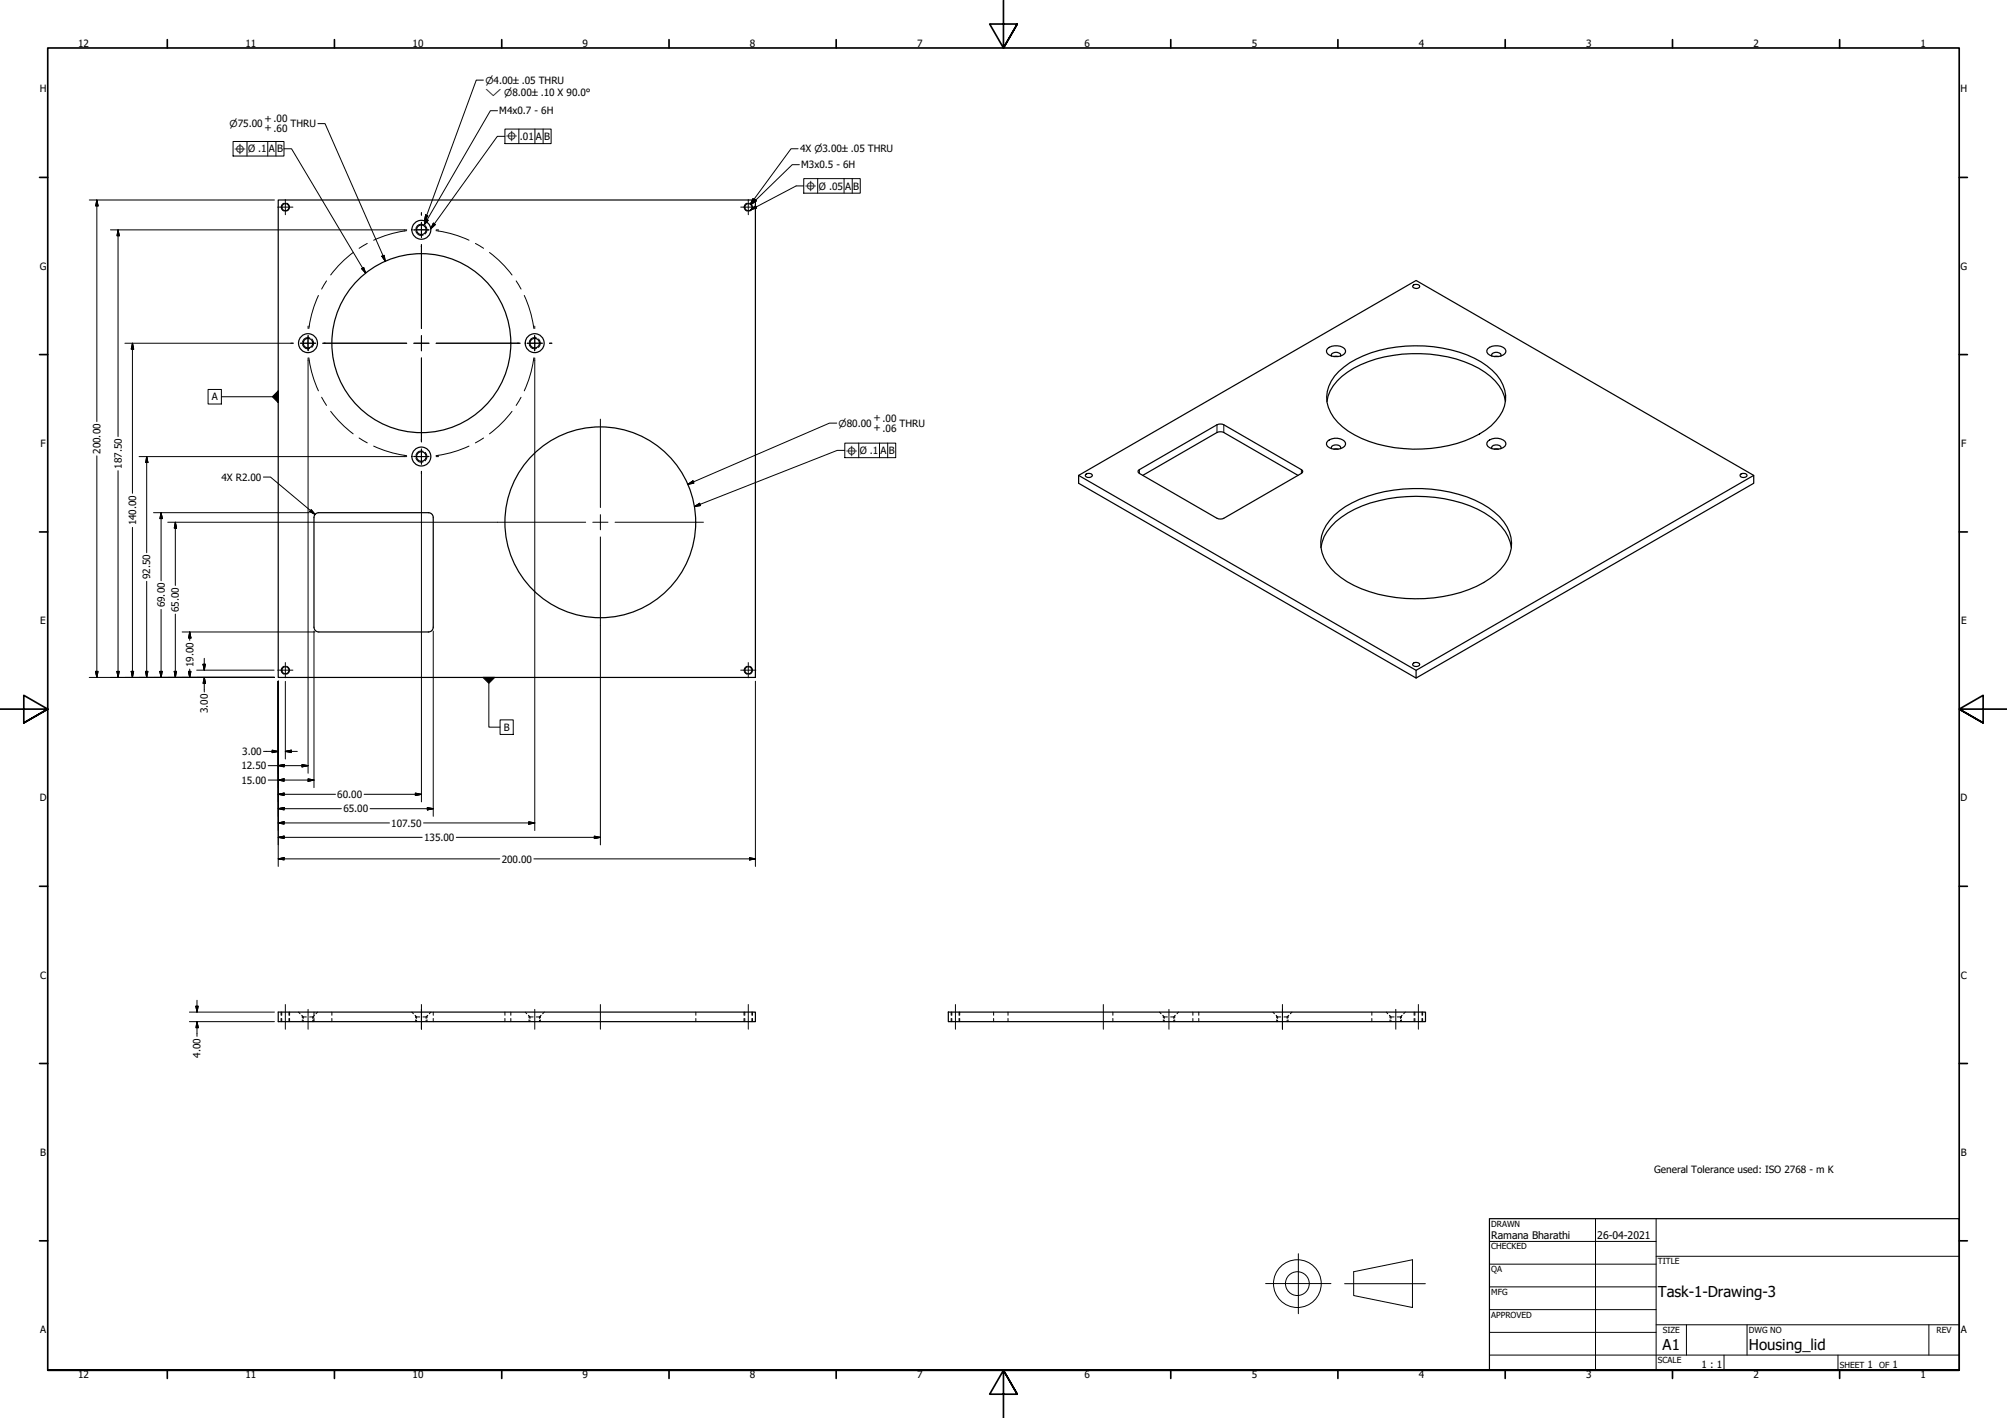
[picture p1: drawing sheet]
<svg xmlns="http://www.w3.org/2000/svg" width="841mm" height="594mm" viewBox="0 0 841 594" stroke-linecap="round" stroke-linejoin="round" font-family="sans-serif">
<!-- layer: Hidden (ANSI) -->
<g fill="none" stroke="#000" stroke-width=".42">
<path d="M118 424v1.4M118 426.7v1.3M121.1 424v1.4M121.1 426.7v1.3M125.1 424l.6 .7M126.4 425.4l.7 .7M127.1 426.1h1.3M127.1 426.1v.6M127.1 427.4v.6M129.7 426.1h1.4M131.1 426.1v.6M131.1 427.4v.6"/>
<path d="M131.6 424v1.4M131.6 426.7v1.3M131.8 425.4l-.7 .7M133.1 424l-.7 .7M139.1 424v1.4M139.1 426.7v1.3M172.6 424l.6 .7M173.9 425.4l.7 .7M174.6 426.1h1.3M174.6 426.1v.6M174.6 427.4v.6M177.2 426.1h1.4"/>
<path d="M178.6 426.1v.6M178.6 427.4v.6M179.3 425.4l-.7 .7M180.6 424l-.7 .7M181.5 424v1.4M181.5 426.7v1.3M211.6 424v1.4M211.6 426.7v1.3M214.1 424v1.4M214.1 426.7v1.3M220.1 424l.6 .7M221.4 425.4l.7 .7"/>
<path d="M222.1 426.1h1.3M222.1 426.1v.6M222.1 427.4v.6M224.7 426.1h1.4M226.1 426.1v.6M226.1 427.4v.6M226.8 425.4l-.7 .7M228.1 424l-.7 .7M291.6 424v1.4M291.6 426.7v1.3M312.1 424v1.4M312.1 426.7v1.3"/>
<path d="M315.1 424v1.4M315.1 426.7v1.3M398.8 424v1.4M398.8 426.7v1.3M401.9 424v1.4M401.9 426.7v1.3M416.4 424v1.4M416.4 426.7v1.3M422.4 424v1.4M422.4 426.7v1.3M466.3 424v1.4M466.3 426.7v1.3"/>
<path d="M485.9 424l.6 .7M487.2 425.4l.7 .7M487.9 426.1h1.3M487.9 426.1v.6M487.9 427.4v.6M490.5 426.1h1.4M491.9 426.1v.6M491.9 427.4v.6M492.5 425.4l-.6 .7M493.8 424l-.6 .7M499.9 424v1.4M499.9 426.7v1.3"/>
<path d="M502.3 424v1.4M502.3 426.7v1.3M533.4 424l.6 .7M534.7 425.4l.7 .7M535.4 426.1h1.3M535.4 426.1v.6M535.4 427.4v.6M538 426.1h1.4M539.4 426.1v.6M539.4 427.4v.6M540.1 425.4l-.7 .7M541.4 424l-.7 .7"/>
<path d="M574.9 424v1.4M574.9 426.7v1.3M580.9 424l.6 .7M582.2 425.4l.7 .7M582.9 426.1h1.3M582.9 426.1v.6M582.9 427.4v.6M585.5 426.1h1.4M586.9 426.1v.6M586.9 427.4v.6M587.6 425.4l-.7 .7M588.9 424l-.7 .7"/>
<path d="M592.9 424v1.4M592.9 426.7v1.3M595.9 424v1.4M595.9 426.7v1.3"/>
</g>
<!-- layer: Visible (ANSI) -->
<g fill="none" stroke="#000" stroke-width=".51">
<path d="M116.6 83.8h199.9v200h-199.9zM592.4 119.4a1.88 1.88 0 0 1 2.5 .7 1.59 1.59 0 0 1-1.5 .8 1.59 1.59 0 0 1-1.4-1.2zM556.3 146.1a5.3 5.3 0 0 1 7.5 .7 3.5 3.5 0 0 1-4.6 2.6 3.1 3.1 0 0 1-3.3-2.6zM558 149.2l-.2-.5a2.35 2.35 0 0 1 4 0l-.1 .5M558.9 149.4h1.9M561 155.6a44.8 44.8 0 0 1 28.1-10.6 56.8 56.8 0 0 1 31.5 6.6 19.4 19.4 0 0 1 10.3 14.1 15.7 15.7 0 0 1-6.1 12.7 50.1 50.1 0 0 1-32.8 9.8 49.6 49.6 0 0 1-29.4-9.3 14.7 14.7 0 0 1-4.8-19.2zM623.4 146.1a5.3 5.3 0 0 1 7.6 .7 3.5 3.5 0 0 1-4.6 2.6 3.1 3.1 0 0 1-3.3-2.6zM625.2 149.2l-.2-.5a2.35 2.35 0 0 1 4 0l-.1 .5M626.1 149.4h1.9M556.1 168.2a18 18 0 0 1 8.5-12.3 54.9 54.9 0 0 1 38.4-7 40.6 40.6 0 0 1 23.6 10.7 15 15 0 0 1 4.2 8.6M452 199.2l141.4 81.6M455.2 198.6a1.87 1.87 0 0 1 2.6 .6 1.84 1.84 0 0 1-3 .2z"/>
<path d="M477 197.1l33-19.1a3.4 3.4 0 0 1 2.8 0l32.5 18.8 .6 .7-.6 .8-32.5 18.8a3.4 3.4 0 0 1-2.8 0l-32.5-18.8-.5-.3zM478.9 199.2l31.1-18a3.4 3.4 0 0 1 2.8 0l31.1 18M556.3 184.9a5.2 5.2 0 0 1 7.5 .7 3.5 3.5 0 0 1-4.6 2.6 3.1 3.1 0 0 1-3.3-2.6zM558 187.9l-.2-.4a2.35 2.35 0 0 1 4 0l-.1 .4M558.9 188.2h1.9M623.4 184.9a5.2 5.2 0 0 1 7.6 .7 3.5 3.5 0 0 1-4.6 2.6 3.1 3.1 0 0 1-3.3-2.6zM625.2 187.9l-.2-.4a2.35 2.35 0 0 1 4 0l-.1 .4M626.1 188.2h1.9M729.2 198.9a1.8 1.8 0 0 1 2.9 .3 1.59 1.59 0 0 1-1.6 .9 1.59 1.59 0 0 1-1.3-1.2zM734.9 199.2l-141.5 81.6v3.3l-141.4-81.6v-3.3l141.4-81.7 141.5 81.7v3.3l-141.5 81.6M131.6 216.8v46M131.6 216.8l.6-1.4 1.4-.6h45.9l1.5 .6 .5 1.4"/>
<path d="M181.5 216.8v46M559.1 215.9a47.2 47.2 0 0 1 28.8-11 58.4 58.4 0 0 1 35.9 7.8 19.4 19.4 0 0 1 9.6 14.8 16.6 16.6 0 0 1-6.7 13 52.1 52.1 0 0 1-33.7 10.4 54.5 54.5 0 0 1-31.2-9 16.9 16.9 0 0 1-8-17.3 18.9 18.9 0 0 1 5.3-8.7zM553.5 229.4a18.9 18.9 0 0 1 8.6-12.7 52.8 52.8 0 0 1 31.3-8.8 51.8 51.8 0 0 1 33.7 10.6 18.2 18.2 0 0 1 6.2 10.9M131.6 262.8l.6 1.4 1.4 .6h45.9l1.5-.6 .5-1.4M592 278.1a1.8 1.8 0 0 1 2.9 .3 1.84 1.84 0 0 1-3 .1zM116.6 424h199.9v4h-199.9zM397.4 424h199.9v4h-199.9z"/>
<circle cx="119.6" cy="86.8" r="1.49"/>
<circle cx="176.6" cy="96.3" r="2"/>
<circle cx="176.6" cy="96.3" r="4"/>
<circle cx="313.6" cy="86.8" r="1.49"/>
<circle cx="129.1" cy="143.8" r="2"/>
<circle cx="129.1" cy="143.8" r="4"/>
<circle cx="176.6" cy="143.8" r="37.5"/>
<circle cx="224.1" cy="143.8" r="2"/>
<circle cx="224.1" cy="143.8" r="4"/>
<circle cx="176.6" cy="191.3" r="2"/>
<circle cx="176.6" cy="191.3" r="4"/>
<circle cx="251.6" cy="218.8" r="40"/>
<circle cx="119.6" cy="280.8" r="1.49"/>
<circle cx="313.6" cy="280.8" r="1.49"/>
</g>
<!-- layer: Hidden Narrow (ANSI) -->
<g fill="none" stroke="#000" stroke-width=".42">
<path d="M119.1 85.1a1.71 1.71 0 0 0-1.3 1.7 1.71 1.71 0 0 0 1.3 1.6M120.1 85.1a1.73 1.73 0 0 1 1.2 1.7 1.73 1.73 0 0 1-1.2 1.6M174.3 96.8a2.24 2.24 0 0 0 3 1.7M177.3 94.1a2.18 2.18 0 0 0-3 1.7M178.2 94.5a2.38 2.38 0 0 1 0 3.5M313.1 85.1a1.71 1.71 0 0 0-1.3 1.7 1.71 1.71 0 0 0 1.3 1.6M314.1 85.1a1.73 1.73 0 0 1 1.2 1.7 1.73 1.73 0 0 1-1.2 1.6M126.8 144.3a2.24 2.24 0 0 0 3 1.7M129.8 141.6a2.18 2.18 0 0 0-3 1.7M130.7 142a2.46 2.46 0 0 1 0 3.6M221.8 144.3a2.24 2.24 0 0 0 3 1.7M224.8 141.6a2.18 2.18 0 0 0-3 1.7"/>
<path d="M225.7 142a2.46 2.46 0 0 1 0 3.6M174.3 191.8a2.24 2.24 0 0 0 3 1.7M177.3 189.1a2.18 2.18 0 0 0-3 1.7M178.2 189.5a2.46 2.46 0 0 1 0 3.6M119.1 279.1a1.75 1.75 0 0 0-1.3 1.7 1.75 1.75 0 0 0 1.3 1.7M120.1 279.1a1.78 1.78 0 0 1 1.2 1.7 1.78 1.78 0 0 1-1.2 1.7M313.1 279.1a1.75 1.75 0 0 0-1.3 1.7 1.75 1.75 0 0 0 1.3 1.7M314.1 279.1a1.78 1.78 0 0 1 1.2 1.7 1.78 1.78 0 0 1-1.2 1.7M117.8 424v1.4M117.8 426.7v1.3M121.3 424v1.4M121.3 426.7v1.3"/>
<path d="M126.7 425.7v.7M126.7 427.3v.7M131.4 425.7v.7M131.4 427.3v.7M174.2 425.7v.7M174.2 427.3v.7M178.9 425.7v.7M178.9 427.3v.7M221.7 425.7v.7M221.7 427.3v.7M226.4 425.7v.7M226.4 427.3v.7"/>
<path d="M311.8 424v1.4M311.8 426.7v1.3M315.3 424v1.4M315.3 426.7v1.3M398.6 424v1.4M398.6 426.7v1.3M402.1 424v1.4M402.1 426.7v1.3M487.5 425.7v.7M487.5 427.3v.7M492.3 425.7v.7M492.3 427.3v.7"/>
<path d="M535 425.7v.7M535 427.3v.7M539.8 425.7v.7M539.8 427.3v.7M582.5 425.7v.7M582.5 427.3v.7M587.2 425.7v.7M587.2 427.3v.7M592.6 424v1.4M592.6 426.7v1.3M596.1 424v1.4M596.1 426.7v1.3"/>
</g>
<!-- layer: Visible Narrow (ANSI) -->
<path d="M510 178v3.2M512.8 178v3.2M477.5 196.8v1.5M545.3 196.8v1.5" fill="none" stroke="#000" stroke-width=".42"/>
<!-- layer: Border (ANSI) -->
<g fill="none" stroke="#000" stroke-width=".7">
<path d="M70.1 16.6v3.5M140.1 16.6v3.5M210.2 16.6v3.5M280.4 16.6v3.5M350.4 16.6v3.5M420.5 .1v20l-5.8-10h11.6l-5.8 10 5.8-10M490.6 16.6v3.5M560.6 16.6v3.5M630.7 16.6v3.5M700.8 16.6v3.5M770.9 16.6v3.5M16.6 74.3h3.4"/>
<path d="M821 74.3h3.4M16.6 148.6h3.4M821 148.6h3.4M16.6 222.9h3.4M821 222.9h3.4M0 297.1h20l-10-5.8v11.6l10-5.8-10 5.8M841 297.1h-20l10-5.8v11.6l-10-5.8 10 5.8M16.6 371.3h3.4M821 371.3h3.4M16.6 445.6h3.4M821 445.6h3.4M16.6 519.8h3.4"/>
<path d="M821 519.8h3.4M20 574.1v-554h801v554h-801h801M70.1 574.1v3.4M140.1 574.1v3.4M210.2 574.1v3.4M280.4 574.1v3.4M350.4 574.1v3.4M490.6 574.1v3.4M560.6 574.1v3.4M630.7 574.1v3.4M700.8 574.1v3.4M770.9 574.1v3.4"/>
<path d="M426.3 584.1l-5.8-10 5.8 10h-11.6l5.8-10v20"/>
</g>
<!-- layer: Title (ANSI) -->
<g fill="none" stroke="#000" stroke-width=".42">
<path d="M668.6 510.6v63.5M694 510.6v63.5M624.1 520.1h69.9M624.1 529.6h69.9M624.1 539.2h69.9M694 526.3h127M624.1 548.7h69.9M624.1 558.2h69.9M694 555h127M706.7 555v12.7M732.1 555v12.7M808.3 555v12.7"/>
<path d="M624.1 567.7h196.9M722.4 567.7v6.4M770.2 567.7v6.4"/>
</g>
<path d="M624.1 510.6h196.9v63.5h-196.9z" fill="none" stroke="#000" stroke-width=".51"/>
<!-- layer: Dimension (ANSI) -->
<g fill="none" stroke="#000" stroke-width=".42">
<path d="M37.4 83.8h77.6M40.6 83.8l.5 2.5h-1zM40.6 83.8v92.8M46.3 96.3h123.1M49.5 96.3l.5 2.5h-1zM49.5 96.3v86.6M52.3 143.8h69.6M55.5 143.8l.5 2.5h-1zM55.5 143.8v62.9M129.1 151v172.9M224.1 151v67.7M40.6 191v92.8"/>
<path d="M49.5 197.2v86.6M58.3 191.3h111.1M61.5 191.3l.5 2.5h-1zM61.5 191.3v40.3M110.4 199.9h2.9l18.7 15.6M176.6 198.5v137.5M64.3 214.8h65.3M67.5 214.8l.5 2.5h-1zM67.5 214.8v28.5M70.3 218.8h138.1M73.5 218.8l.5 2.5h-1zM73.5 218.8v26.5"/>
<path d="M130.4 213.5l1.6 2-2.2-1.2zM224.1 218.9v129.1M55.5 221v62.8M61.5 243.6v40.2M67.5 255.3v28.5M73.5 257.3v26.5M76.3 264.8h55.7M79.5 264.8l.5 2.5h-1zM79.5 264.8v3.5M85.1 278.3h1l-.5 2.5zM85.6 275.8v5M131.6 264.4v65.6"/>
<path d="M181.5 264.4v77.6M251.6 262v92M37.4 283.8h77.6M40.1 281.3h1l-.5 2.5zM49 281.3h1l-.5 2.5zM55 281.3h1l-.5 2.5zM61 281.3h1l-.5 2.5zM67 281.3h1l-.5 2.5zM73 281.3h1l-.5 2.5zM79 281.3h1l-.5 2.5zM79.5 280.3v3.5M82.4 280.8h32.5"/>
<path d="M85.6 283.8l.5 2.5h-1zM85.6 283.8v6.1M116.6 285.4v77.6M119.6 285.5v32.5M316.5 285.4v77.6M110.4 314.8h6.2M114 314.3l2.6 .5-2.6 .5zM119.6 314.8l2.4-.5v1zM119.6 314.8h5M112.4 320.8h16.7M112.4 326.8h19.2M116.6 320.8l2.5-.5v1z"/>
<path d="M116.6 326.8l2.5-.5v1zM116.6 332.8l2.5-.5v1zM116.6 338.8l2.5-.5v1zM116.6 332.8h24M116.6 338.8h26.5M126.6 320.3l2.5 .5-2.5 .5zM129.1 326.3l2.5 .5-2.5 .5zM152.6 332.8h24M155.1 338.8h26.4M174.1 332.3l2.5 .5-2.5 .5zM179.1 338.3l2.4 .5-2.4 .5zM116.6 344.8l2.5-.5v1z"/>
<path d="M116.6 350.8l2.5-.5v1zM116.6 359.8l2.5-.5v1zM116.6 344.8h46.6M116.6 350.8h60.3M116.6 359.8h92.8M177.5 344.8h46.6M191.2 350.8h60.4M221.6 344.3l2.5 .5-2.5 .5zM223.7 359.8h92.8M249 350.3l2.6 .5-2.6 .5zM314.1 359.3l2.4 .5-2.4 .5zM82.5 419.1v4.9"/>
<path d="M79.4 428h35.6M79.4 424h35.6M82.1 421.5h1l-.6 2.5zM82.5 428l.6 2.6h-1zM82.5 428v6.2"/>
</g>
<g fill="#000" stroke="#000" stroke-width=".42">
<path d="M40.6 83.8l.5 2.5zM40.6 83.8l.5 2.5h-1zM49.5 96.3l.5 2.5zM49.5 96.3l.5 2.5h-1zM55.5 143.8l.5 2.5zM55.5 143.8l.5 2.5h-1zM61.5 191.3l.5 2.5zM61.5 191.3l.5 2.5h-1zM67.5 214.8l.5 2.5zM67.5 214.8l.5 2.5h-1zM129.8 214.3l2.2 1.2zM130.4 213.5l1.6 2-2.2-1.2z"/>
<path d="M73.5 218.8l.5 2.5zM73.5 218.8l.5 2.5h-1zM79.5 264.8l.5 2.5zM79.5 264.8l.5 2.5h-1zM85.1 278.3l.5 2.5zM85.1 278.3h1l-.5 2.5zM40.1 281.3l.5 2.5zM40.1 281.3h1l-.5 2.5zM49 281.3l.5 2.5zM49 281.3h1l-.5 2.5zM55 281.3l.5 2.5zM55 281.3h1l-.5 2.5z"/>
<path d="M61 281.3l.5 2.5zM61 281.3h1l-.5 2.5zM67 281.3l.5 2.5zM67 281.3h1l-.5 2.5zM73 281.3l.5 2.5zM73 281.3h1l-.5 2.5zM79 281.3l.5 2.5zM79 281.3h1l-.5 2.5zM85.6 283.8l.5 2.5zM85.6 283.8l.5 2.5h-1zM114 315.3l2.6-.5zM114 314.3l2.6 .5-2.6 .5z"/>
<path d="M119.6 314.8l2.4-.5zM119.6 314.8l2.4-.5v1zM116.6 320.8l2.5-.5zM116.6 320.8l2.5-.5v1zM116.6 326.8l2.5-.5zM116.6 326.8l2.5-.5v1zM116.6 332.8l2.5-.5zM116.6 332.8l2.5-.5v1zM116.6 338.8l2.5-.5zM116.6 338.8l2.5-.5v1zM126.6 321.3l2.5-.5zM126.6 320.3l2.5 .5-2.5 .5z"/>
<path d="M129.1 327.3l2.5-.5zM129.1 326.3l2.5 .5-2.5 .5zM174.1 333.3l2.5-.5zM174.1 332.3l2.5 .5-2.5 .5zM179.1 339.3l2.4-.5zM179.1 338.3l2.4 .5-2.4 .5zM116.6 344.8l2.5-.5zM116.6 344.8l2.5-.5v1zM116.6 350.8l2.5-.5zM116.6 350.8l2.5-.5v1zM116.6 359.8l2.5-.5zM116.6 359.8l2.5-.5v1z"/>
<path d="M221.6 345.3l2.5-.5zM221.6 344.3l2.5 .5-2.5 .5zM249 351.3l2.6-.5zM249 350.3l2.6 .5-2.6 .5zM314.1 360.3l2.4-.5zM314.1 359.3l2.4 .5-2.4 .5zM82.1 421.5l.4 2.5zM82.1 421.5h1l-.6 2.5zM82.5 428l.6 2.6zM82.5 428l.6 2.6h-1z"/>
</g>
<!-- layer: Center Mark (ANSI) -->
<g fill="none" stroke="#000" stroke-width=".42">
<path d="M116.4 86.8h6.3M119.6 83.6v6.4M169.4 96.3h1M173.4 96.3h6.4M176.6 89.1v1M176.6 93.1v6.4M182.8 96.3h1M310.4 86.8h6.3M313.6 83.6v6.4M176.6 102.5v35.1M129.1 136.6v1M224.1 136.6v1"/>
<path d="M121.9 143.8h1M125.9 143.8h6.4M129.1 140.6v6.4M129.1 150v1M135.3 143.8h35.1M173.4 143.8h6.4M176.6 140.6v6.4M176.6 150v35.1M182.8 143.8h35.1M220.9 143.8h6.4M224.1 140.6v6.4M224.1 150v1"/>
<path d="M230.3 143.8h1M251.6 175.6v37M169.4 191.3h1M173.4 191.3h6.4M176.6 188.1v6.4M176.6 197.5v1M182.8 191.3h1M208.4 218.8h37M248.4 218.8h6.4M251.6 215.6v6.4M257.7 218.8h37.1M251.6 225v37"/>
<path d="M119.6 277.6v6.3M313.6 277.6v6.3M116.4 280.8h6.3M310.4 280.8h6.3"/>
</g>
<!-- layer: Centerline (ANSI) -->
<g fill="none" stroke="#000" stroke-width=".42">
<path d="M170.4 96.6a47.5 47.5 0 0 0-13.8 4M173.4 96.3h6.3M182.7 96.6a47.5 47.5 0 0 1 13.8 4M136.8 117.7l-2 3.4M148 105.8l-5 4.4-4.4 5M153.9 102l-3.4 2M199.2 102l3.4 2M205.1 105.8l5.1 4.4 4.4 5M216.3 117.7l2 3.4M133.4 123.8a47.5 47.5 0 0 0-4 13.8M219.7 123.8a47.5 47.5 0 0 1 4 13.8M129.1 140.6v6.3"/>
<path d="M129.4 149.9a47.5 47.5 0 0 0 4 13.8M223.7 149.9a47.5 47.5 0 0 1-4 13.9M224 140.6v6.4M134.8 166.4l2 3.4M138.5 172.3l4.4 5.1 5.1 4.4M214.6 172.3l-4.4 5.1-5.1 4.4M218.3 166.4l-2 3.5M150.5 183.5l3.4 2M156.6 186.9a47.5 47.5 0 0 0 13.8 4M173.4 191.2h6.3M196.5 186.9a47.5 47.5 0 0 1-13.8 4M202.6 183.5l-3.4 2.1"/>
<path d="M119.6 420.8v10.4M129.1 422.9v8.3M176.6 420.8v10.4v-8.3M224.1 422.9v8.3M251.6 420.8v10.4M313.6 420.8v10.4M400.4 420.8v10.4M462.3 420.8v10.4M489.8 422.9v8.3M537.4 420.8v10.4v-8.3M584.9 422.9v8.3M594.4 420.8v10.4"/>
</g>
<!-- layer: Symbol (ANSI) -->
<g fill="none" stroke="#000" stroke-width=".42">
<path d="M202.6 33.6h-3l-21.7 59M97.7 59.3h21.3v6.1h-21.3zM103.5 59.3v6.1M112.2 59.3v6.1M115.6 59.3v6.1M133.2 51.8h3l25.3 57.6M208.5 46.4h-3l-27.8 47.8M211.6 57.1h-3.2l-27.9 38.8M211.6 54.1h19.3v6.1h-19.3zM217.4 54.1v6.1M224.2 54.1v6.1M227.6 54.1v6.1"/>
<path d="M119 62.3h3.2l31 52.1M334.5 62.3h-3l-17 23.3M335 69h-3l-17.2 16.6M336.8 77.9h-3.2l-16.7 8.8-.3-.4-.6 .4M336.8 74.8h23.7v6.1h-23.7zM342.6 74.8v6.1M353.7 74.8v6.1M357.1 74.8v6.1M178.4 90l.9 .4-1.4 2.2zM178.6 91.8l.9 .5-1.8 1.9zM181.6 93.5l.8 .6-1.9 1.8zM315.5 83.3l.9 .6-1.9 1.7z"/>
<path d="M315.8 86.9l-1.2 1M316.3 83.5l.7 .7-2.2 1.4zM316.5 86.9l-1.9 1M316.9 86.9l.2 .3-2.5 .7M151.6 112.6l.8-.6 .8 2.4zM160 107.4l1-.4 .5 2.4zM87.2 163.2h5.6v6.1h-5.6zM92.8 166.2h21.3M350.6 177.3h-3l-59.3 25.6M354 188.7h-3.2l-59.8 23.6M354 185.6h21.3v6.1h-21.3zM359.9 185.6v6.1"/>
<path d="M368.6 185.6v6.1M372 185.6v6.1M288.3 202.9l2.1-1.4 .4 .9zM291 212.3l2.2-1.4 .4 .9zM204.9 286.3v18.3h4.6M209.5 301.6h5.6v6.1h-5.6z"/>
</g>
<g fill="#000" stroke="#000" stroke-width=".42">
<path d="M178.4 90l-.5 2.6zM178.4 90l.9 .4-1.4 2.2zM178.6 91.8l-.9 2.4zM178.6 91.8l.9 .5-1.8 1.9zM181.6 93.5l-1.1 2.4zM181.6 93.5l.8 .6-1.9 1.8zM315.5 83.3l-1 2.3zM315.5 83.3l.9 .6-1.9 1.7zM316.3 83.5l-1.5 2.1zM316.3 83.5l.7 .7-2.2 1.4zM314.6 87.9l2-1.6zM314.6 87.9l2-1.6 .5 .9z"/>
<path d="M151.6 112.6l1.6 1.8zM151.6 112.6l.8-.6 .8 2.4zM160 107.4l1.5 2zM160 107.4l1-.4 .5 2.4zM116.6 163.7v5zM116.6 163.7v5l-2.5-2.5zM288.3 202.9l2.1-1.4zM288.3 202.9l2.1-1.4 .4 .9zM291 212.3l2.2-1.4zM291 212.3l2.2-1.4 .4 .9zM202.4 283.8h4.9zM202.4 283.8h4.9l-2.4 2.5z"/>
</g>
<!-- layer: Sketch Geometry (ANSI) -->
<g fill="none" stroke="#000" stroke-width=".42">
<path d="M530.4 537.8h27.3M544.1 525.2v25.2M563.4 537.8h33.9M567.2 532.8l24.7-5v20l-24.7-5z"/>
<circle cx="543.7" cy="537.8" r="10"/>
<circle cx="543.7" cy="537.8" r="5"/>
</g>
<g font-size="6.3">
<text x="694.8" y="543.5">Task-1-Drawing-3</text>
<text x="696.7" y="565.6">A1</text>
<text x="732.9" y="565.7">Housing_lid</text>
</g>
<g font-size="4.4">
<text x="624.9" y="519.3">Ramana Bharathi</text>
<text x="669.4" y="519.3">26-04-2021</text>
</g>
<g font-size="4.2">
<text x="32.8" y="19.7">12</text>
<text x="102.8" y="19.7">11</text>
<text x="172.9" y="19.7">10</text>
<text x="244.2" y="19.7">9</text>
<text x="314.3" y="19.7">8</text>
<text x="384.3" y="19.7">7</text>
<text x="454.4" y="19.7">6</text>
<text x="524.5" y="19.7">5</text>
<text x="594.6" y="19.7">4</text>
<text x="664.7" y="19.7">3</text>
<text x="734.8" y="19.7">2</text>
<text x="804.8" y="19.7">1</text>
<text x="16.6" y="38.7">H</text>
<text x="821.5" y="38.7">H</text>
<text x="209.2" y="47.9">M4x0.7 - 6H</text>
<text x="110.8" y="51">+ .00</text>
<text x="121.8" y="53.3">THRU</text>
<text x="110.8" y="55.1">+ .60</text>
<text x="217.9" y="58.6">.01</text>
<text x="224.6" y="58.6">A</text>
<text x="228" y="58.6">B</text>
<text x="103.9" y="63.9">Ø .1</text>
<text x="112.6" y="63.9">A</text>
<text x="116.1" y="63.9">B</text>
<text x="335.3" y="63.9">4X ⌀3.00±.05 THRU</text>
<text x="335.7" y="70.5">M3x0.5 - 6H</text>
<text x="343.1" y="79.4">Ø .05</text>
<text x="354.1" y="79.4">A</text>
<text x="357.6" y="79.4">B</text>
<text x="16.7" y="113">G</text>
<text x="821.5" y="113">G</text>
<text x="88.7" y="167.7">A</text>
<text x="366" y="176.5">+ .00</text>
<text x="377" y="178.8">THRU</text>
<text x="366" y="180.6">+ .06</text>
<text x="17" y="187.2">F</text>
<text x="42.1" y="190.2" transform="rotate(-90 42.1 190.2)">200.00</text>
<text x="360.3" y="190.2">Ø .1</text>
<text x="369" y="190.2">A</text>
<text x="372.4" y="190.2">B</text>
<text x="821.8" y="187.2">F</text>
<text x="51" y="196.4" transform="rotate(-90 51 196.4)">187.50</text>
<text x="92.8" y="201.4">4X R2.00</text>
<text x="57" y="220.1" transform="rotate(-90 57 220.1)">140.00</text>
<text x="63" y="242.7" transform="rotate(-90 63 242.7)">92.50</text>
<text x="69" y="254.5" transform="rotate(-90 69 254.5)">69.00</text>
<text x="75" y="256.5" transform="rotate(-90 75 256.5)">65.00</text>
<text x="16.9" y="261.5">E</text>
<text x="821.8" y="261.5">E</text>
<text x="81" y="279.5" transform="rotate(-90 81 279.5)">19.00</text>
<text x="87.1" y="298.9" transform="rotate(-90 87.1 298.9)">3.00</text>
<text x="211.1" y="306.2">B</text>
<text x="101.5" y="316.3">3.00</text>
<text x="101.2" y="322.3">12.50</text>
<text x="101.2" y="328.3">15.00</text>
<text x="16.6" y="335.7">D</text>
<text x="141.4" y="334.3">60.00</text>
<text x="821.5" y="335.7">D</text>
<text x="143.9" y="340.3">65.00</text>
<text x="164" y="346.3">107.50</text>
<text x="177.7" y="352.3">135.00</text>
<text x="210.2" y="361.4">200.00</text>
<text x="16.8" y="410">C</text>
<text x="821.7" y="410">C</text>
<text x="84.1" y="443.1" transform="rotate(-90 84.1 443.1)">4.00</text>
<text x="16.8" y="484.2">B</text>
<text x="821.7" y="484.2">B</text>
<text x="693.2" y="491.5">General Tolerance used: ISO 2768 - m K</text>
<text x="16.8" y="558.5">A</text>
<text x="821.6" y="558.5">A</text>
<text x="713" y="573.3">1 : 1</text>
<text x="782.5" y="573.2">1</text>
<text x="793.1" y="573.2">1</text>
<text x="32.8" y="577.5">12</text>
<text x="102.8" y="577.5">11</text>
<text x="172.9" y="577.5">10</text>
<text x="244.2" y="577.5">9</text>
<text x="314.3" y="577.5">8</text>
<text x="384.3" y="577.5">7</text>
<text x="454.4" y="577.5">6</text>
<text x="524.5" y="577.5">5</text>
<text x="594.6" y="577.5">4</text>
<text x="664.7" y="577.5">3</text>
<text x="734.8" y="577.5">2</text>
<text x="804.8" y="577.5">1</text>
</g>
<g font-size="4">
<text x="203.4" y="35.1">⌀4.00±.05 THRU</text>
<text x="203.4" y="40.4">⌵ ⌀8.00±.10 X 90.0°</text>
<text x="96.2" y="53.3">⌀75.00</text>
<text x="212" y="59.3">⌖</text>
<text x="98.1" y="64.5">⌖</text>
<text x="337.2" y="80">⌖</text>
<text x="351.4" y="178.8">⌀80.00</text>
<text x="354.5" y="190.9">⌖</text>
</g>
<g font-size="3.5">
<text x="624.9" y="513.9">DRAWN</text>
<text x="624.9" y="523.5">CHECKED</text>
<text x="624.9" y="533">QA</text>
<text x="694.8" y="529.6">TITLE</text>
<text x="624.9" y="542.5">MFG</text>
<text x="624.9" y="552">APPROVED</text>
<text x="696.8" y="558.4">SIZE</text>
<text x="732.9" y="558.4">DWG NO</text>
<text x="811.5" y="558.3">REV</text>
<text x="694.8" y="571.1">SCALE</text>
<text x="771" y="573.2">SHEET</text>
<text x="787.5" y="573.2">OF</text>
</g>
</svg>
